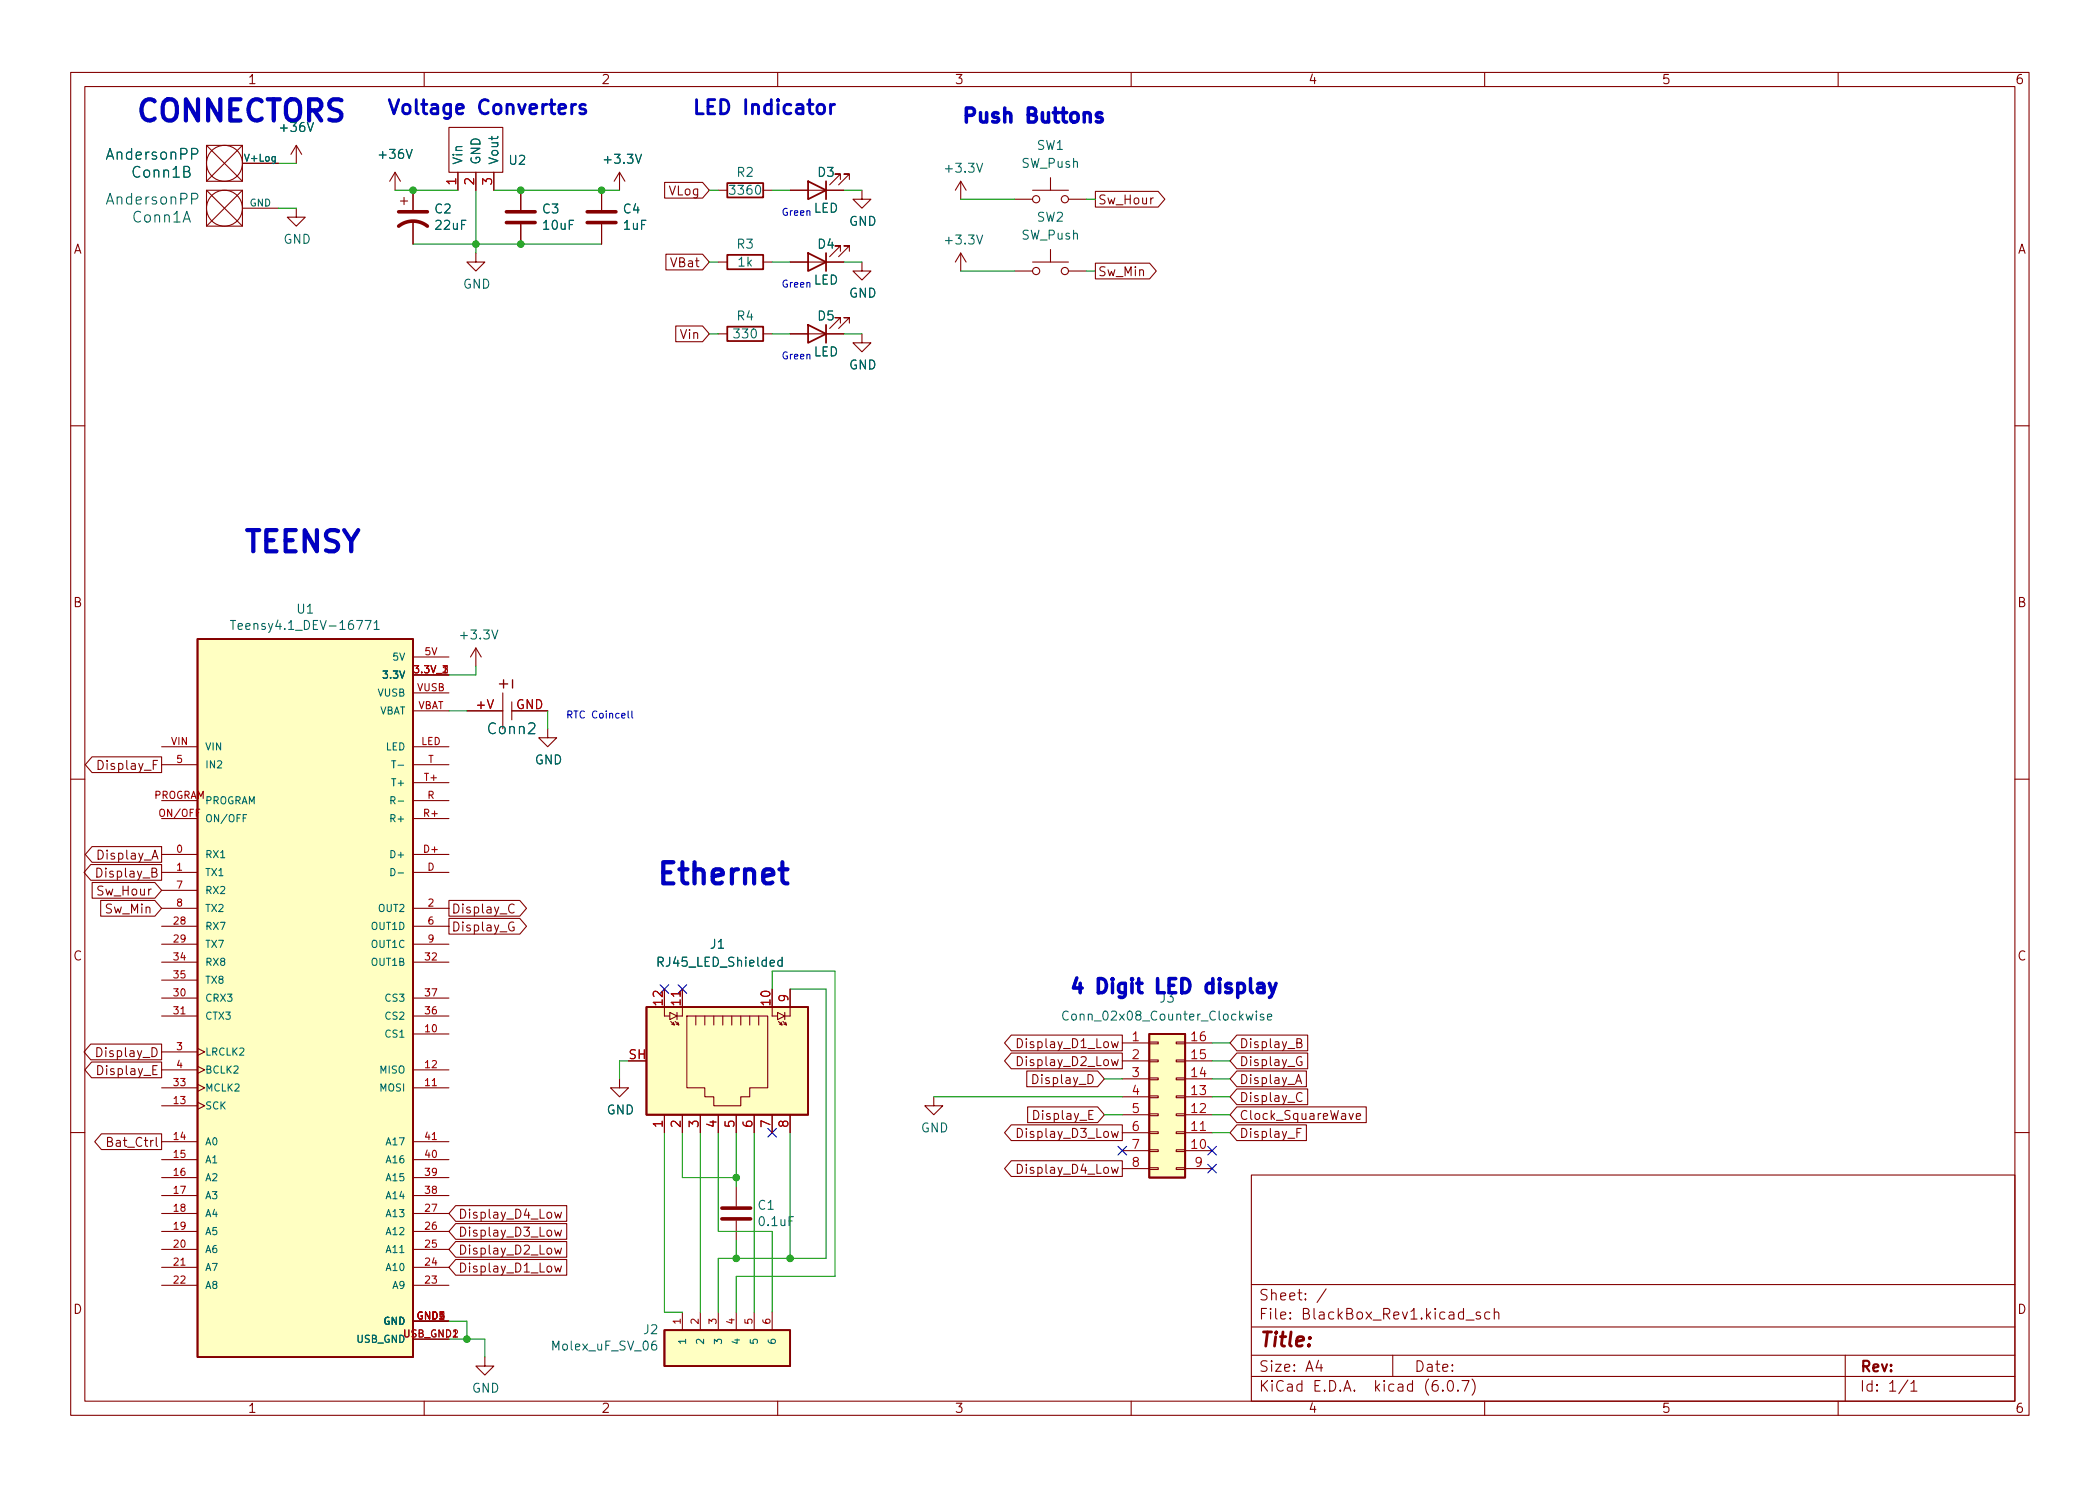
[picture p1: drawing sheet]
<svg xmlns="http://www.w3.org/2000/svg" width="297mm" height="210mm" viewBox="0 0 297 210" stroke-linecap="round" stroke-linejoin="round" font-family="sans-serif">
<g fill="none" stroke="#840000" stroke-width=".15">
<path d="M10 10.2h277v190.1h-277zM12 12.2h273v186.1h-273zM60 10.2v2M63.5 18h7.6v6.4h-7.6zM110 10.2v2M160 10.2v2M210 10.2v2M260 10.2v2M29.2 26.9h5.1v5.1h-5.1zM29.2 20.6h5.1v5h-5.1zM29.2 26.9l5.1 5.1M29.2 20.6l5.1 5"/>
<path d="M34.3 26.9l-5.1 5.1M34.3 29.5h5.1M34.3 20.6l-5.1 5M34.3 23.1h5.1M41.9 29.5v1.2h1.3l-1.3 1.3-1.3-1.3h1.3M41.9 20.6l-.8 1.2M41.9 20.6v2.5M41.9 20.6l.8 1.2M55.9 24.4l-.8 1.2M55.9 24.4v2.5M55.9 24.4l.7 1.2M56.6 28.4h1.1"/>
<path d="M57.1 27.9v1.1M58.4 26.9v2.8M58.4 31.2v3.3M64.8 24.4v2.5M67.3 35.8v1.3h1.3l-1.3 1.2-1.3-1.2h1.3M67.3 24.4v2.5M69.8 24.4v2.5M73.7 26.9v2.8M73.7 31.7v2.8M85.1 26.9v2.8M85.1 31.7v2.8M87.6 24.4l-.7 1.2"/>
<path d="M87.6 24.4v2.5M87.6 24.4l.8 1.2M94 25.8h5.4l.9 1.1-.9 1.1h-5.4zM94.2 36h5.2l.9 1.1-.9 1.1h-5.2zM101.6 26.9h1.3M101.6 37.1h1.3M107.9 26.9h1.3M107.9 37.1h1.3M111.8 26.9h7.6M111.8 37.1h7.6M118.9 35.6v-.8h-.8h.8l-1.6 1.5M118.9 25.4v-.8h-.8h.8l-1.6 1.6"/>
<path d="M120.1 35.6v-.8h-.7h.7l-1.5 1.5M120.1 25.4v-.8h-.7h.7l-1.5 1.6M121.9 26.9v1.3h1.3l-1.3 1.3-1.3-1.3h1.3M121.9 37.1v1.2h1.3l-1.3 1.3-1.3-1.3h1.3M135.9 25.6l-.8 1.3M135.9 25.6v2.6M135.9 35.8v2.5M135.9 25.6l.8 1.3M135.9 35.8l-.8 1.3M135.9 35.8l.8 1.3M143.5 28.2h2.5M143.5 38.3h2.5"/>
<path d="M146 26.9h5.1M146 37.1h5.1M148.6 25.1v1.8M148.6 35.3v1.8M151.1 28.2h2.6M151.1 38.3h2.6M154.9 27.1h8.9l1 1.1-1 1.1h-8.9zM154.9 37.2h7.7l1 1.1-1 1.2h-7.7zM95.6 46.1h3.8l.9 1.1-.9 1.1h-3.8zM101.6 47.2h1.3M107.9 47.2h1.3M111.8 47.2h7.6"/>
<path d="M118.9 45.7v-.7h-.8h.8l-1.6 1.5M120.1 45.7v-.7h-.7h.7l-1.5 1.5M121.9 47.2v1.3h1.3l-1.3 1.3-1.3-1.3h1.3M10 60.2h2M285 60.2h2M58.4 95.5h5.1M58.4 93h5.1M58.4 98h5.1M67.3 91.7v2.5M67.3 91.7l-.8 1.3M67.3 91.7l.8 1.3M71.1 98v5.1"/>
<path d="M72.4 99.3v2.5M10 110.2h2M13 119.8h9.9v2.2h-9.9l-.9-1.1zM13 107.1h9.9v2.2h-9.9l-.9-1.1zM22.9 108.2h5M22.9 105.7h5M22.9 115.8h5M22.9 113.3h5M58.4 100.6h5.1M58.4 108.2h5.1M58.4 105.7h5.1M58.4 115.8h5.1"/>
<path d="M58.4 113.3h5.1M58.4 110.7h5.1M66 100.6h5.1M72.4 100.6h5.1M77.5 103.1v1.3h1.2l-1.2 1.3-1.3-1.3h1.3M285 110.2h2M12.8 122.3h10.1v2.2h-10.1l-.9-1.1zM13 124.9h8.9l1 1.1-1 1.1h-8.9zM14.2 127.4h7.7l1 1.1-1 1.1h-7.7zM22.9 120.9h5M22.9 123.4h5M22.9 128.5h5"/>
<path d="M22.9 131.1h5M22.9 133.6h5M22.9 136.1h5M22.9 138.7h5M22.9 126h5M58.4 120.9h5.1M58.4 123.4h5.1M58.4 128.5h5.1M58.4 131.1h5.1M58.4 133.6h5.1M58.4 136.1h5.1M63.5 129.9h10l1 1.2-1 1.1h-10z"/>
<path d="M63.5 127.4h10l1 1.1-1 1.1h-10zM72.7 130.5a.62 .62 0 0 0-.8 .5 .62 .62 0 0 0 .5 .7l.3-.1v-.4h-.2M72.7 128a.51 .51 0 0 0-.6 0 .51 .51 0 0 0-.2 .6 .48 .48 0 0 0 .3 .5 .48 .48 0 0 0 .5 0M96.5 139.9v3.9h-.7M111.8 139.9v3.9h-.8M12.8 147.7h10.1v2.2h-10.1l-.9-1.1zM13 150.3h9.9v2.2h-9.9l-1-1.1zM22.9 143.8h5M22.9 153.9h5M22.9 151.4h5M22.9 156.5h5M22.9 148.8h5"/>
<path d="M22.9 141.2h5M27.9 156l1.1 .5-1.1 .5M27.9 148.3l1.1 .5-1.1 .5M27.9 153.4l1.1 .5-1.1 .5M27.9 150.9l1.1 .5-1.1 .5M58.4 143.8h5.1M58.4 146.3h5.1M58.4 153.9h5.1M58.4 151.4h5.1M58.4 141.2h5.1M87.6 152.6v1.3h1.3l-1.3 1.3-1.2-1.3h1.2M94 142.5v1.3h.7"/>
<path d="M94 157.7v2.6M94.7 143.3l1.1 .5-1.1 .5zM94.9 144.5l.5 .5-.2-.4M95 144.9l.4 .1M95.5 144.5l.5 .5-.1-.4M95.6 144.9l.4 .1M95.8 143.3v1M96.5 157.7v2.6M97.2 143.8h11.4v10.1h-2.6v1.3h-1.2v1.3h-3.8v-1.3h-1.3v-1.3h-2.5zM98.4 143.8v1.2M99.1 157.7v2.6M99.7 143.8v1.2"/>
<path d="M101 143.8v1.2M101.6 157.7v2.6M102.2 143.8v1.2M103.5 143.8v1.2M104.1 157.7v2.6M104.8 143.8v1.2M106 143.8v1.2M106.7 157.7v2.6M107.3 143.8v1.2M109.2 142.5v1.3h.8M109.2 157.7v2.6M110 143.3l1 .5-1 .5z"/>
<path d="M110.1 144.5l.5 .5-.1-.4M110.2 144.9l.4 .1M110.7 144.5l.6 .5-.2-.4M110.9 144.9l.4 .1M111 143.3v1M111.8 157.7v2.6M132.1 155.2v1.3h1.2l-1.2 1.2-1.3-1.2h1.3M143 159.2h15.7v2.2h-15.7l-.9-1.1zM143 149h15.7v2.2h-15.7l-.9-1.1zM143 146.5h15.7v2.2h-15.7l-.9-1.1zM145.2 151.5h10.1l.9 1.1-.9 1.2h-10.1zM145.4 156.6h9.9l.9 1.1-.9 1.1h-9.9z"/>
<path d="M158.7 147.6h3.9M158.7 157.7h3.9M158.7 155.2h3.9M158.7 152.6h3.9M158.7 150.1h3.9M162.6 157.6h1.2v.3h-1.2zM162.6 155.1h1.2v.2h-1.2zM162.6 152.5h1.2v.3h-1.2zM162.6 150h1.2v.2h-1.2zM162.6 147.4h1.2v.3h-1.2zM166.4 157.6h1.2v.3h-1.2zM166.4 155.1h1.2v.2h-1.2z"/>
<path d="M166.4 152.5h1.2v.3h-1.2zM166.4 150h1.2v.2h-1.2zM166.4 147.4h1.2v.3h-1.2zM167.6 147.6h3.8M167.6 157.7h3.8M167.6 155.2h3.8M167.6 152.6h3.8M167.6 150.1h3.8M174.9 154.1h10.1v2.2h-10.1l-.9-1.1zM174.9 159.2h9.9v2.2h-9.9l-.9-1.1zM174.9 156.6h18.4v2.2h-18.4l-.9-1.1zM174.9 151.5h9.9v2.3h-9.9l-.9-1.2z"/>
<path d="M174.9 149h10.1v2.2h-10.1l-.9-1.1zM174.9 146.5h10.1v2.2h-10.1l-.9-1.1zM183.3 153.3l.4-1.3 .4 1.3M183.4 153h.6M183.4 147.6h.5l.1-.2 .1-.2-.1-.2h-.6v1.2h.5l.3-.2a.33 .33 0 0 0-.3-.4M184 159.7h-.6v1.2M184.1 149.6a.62 .62 0 0 0-.8 .4 .62 .62 0 0 0 .5 .8l.4-.1v-.5h-.3M184.2 154.7a.51 .51 0 0 0-.7 0 .51 .51 0 0 0-.1 .6 .48 .48 0 0 0 .2 .5 .48 .48 0 0 0 .6-.1M191.8 158l.7-.2-.1-.2-.4-.1-.2 .2 .1 .6h.5M10 160.2h2M14.3 160.4h8.6v2.2h-8.6l-.9-1.1zM22.9 161.5h5"/>
<path d="M22.9 164.1h5M22.9 166.6h5M22.9 169.2h5M22.9 171.7h5M22.9 174.2h5M22.9 176.8h5M22.9 179.3h5M58.4 161.5h5.1M58.4 164.1h5.1M58.4 166.6h5.1M58.4 169.2h5.1M58.4 171.7h5.1"/>
<path d="M58.4 174.2h5.1M58.4 176.8h5.1M58.4 179.3h5.1M64.5 170.6h15.7v2.2h-15.7l-1-1.1zM64.5 173.1h15.7v2.2h-15.7l-1-1.1zM64.5 178.2h15.7v2.2h-15.7l-1-1.1zM64.5 175.7h15.7v2.2h-15.7l-1-1.1zM78.5 171.5l.2 .9 .2-.6 .3 .6 .2-.9M78.5 174.1l.2 .8 .2-.6 .3 .6 .2-.8M78.5 179.1l.2 .9 .2-.6 .3 .6 .2-.9M78.5 176.6l.2 .8 .2-.6 .3 .6 .2-.8M104.1 167.9v2.8"/>
<path d="M104.1 172.7v2.8M143 164.2h15.7v2.3h-15.7l-.9-1.2zM158.7 160.3h3.9M158.7 162.8h3.9M158.7 165.3h3.9M162.6 165.2h1.2v.3h-1.2zM162.6 162.7h1.2v.2h-1.2zM162.6 160.1h1.2v.3h-1.2zM166.4 165.2h1.2v.3h-1.2zM166.4 162.7h1.2v.2h-1.2zM166.4 160.1h1.2v.3h-1.2zM167.6 160.3h3.8"/>
<path d="M167.6 162.8h3.8M167.6 165.3h3.8M177 166.3h108v32h-108zM183.4 160.3h.5M285 160.2h2M22.9 181.9h5M58.4 181.9h5.1M58.4 186.9h5.1M58.4 189.5h5.1M60 198.3v2M68.6 192v1.3h1.2l-1.2 1.3-1.3-1.3h1.3M96.5 185.7v2.5"/>
<path d="M99.1 185.7v2.5M101.6 185.7v2.5M104.1 185.7v2.5M106.7 185.7v2.5M109.2 185.7v2.5M110 198.3v2M160 198.3v2M177 194.8h108M177 191.8h108M177 187.8h108M177 181.8h108M186.5 192.5l-.4 1h1"/>
<path d="M186.9 193v1M187.6 182.4l-1.3 1.9M197 191.8v3M204.1 196.7v.1h-.1l.1-.1v.1M204.9 195.4a.36 .36 0 0 1 .6 .2 .77 .77 0 0 1-.4 1.2 1 1 0 0 1-.2-1.4zM206.2 196.7l.1 .1h-.1h-.1l.1-.1v.1M206.8 195.3h1l-.7 1.5M207.4 186.8h1.1M208.2 195.1a1.72 1.72 0 0 1 0 2.3M209.4 185.7l-.4-.1-.2 .2 .1 .3 .5 .1v.1v.3h-.2h-.4M210 198.3v2M210.7 185.7l-.4-.1-.3 .3v.4l.1 .3h.2h.4"/>
<path d="M211.4 185.8a.37 .37 0 0 1 .6 0v.8M211.4 185.1v1.5M260 198.3v2M261 191.8v6.5M269.9 195.3l-1.3 1.9M270.3 195.8l.4-.5v1.5M270.3 196.8h.9"/>
<circle cx="31.7" cy="29.5" r="2.54"/>
<circle cx="31.7" cy="23.1" r="2.54"/>
<circle cx="146.6" cy="38.3" r=".51"/>
<circle cx="146.6" cy="28.2" r=".51"/>
<circle cx="150.6" cy="38.3" r=".51"/>
<circle cx="150.6" cy="28.2" r=".51"/>
</g>
<g fill="none" stroke="#840000" stroke-width=".25">
<path d="M102.9 25.9h5v2h-5zM102.9 36.1h5v2h-5zM114.3 35.8l2.5 1.3-2.5 1.2zM114.3 25.6l2.5 1.3-2.5 1.3zM116.8 25.6v2.6M116.8 35.8v2.5M102.9 46.2h5v2.1h-5zM114.3 46l2.5 1.2-2.5 1.3zM116.8 46v2.5M27.9 90.4h30.5v101.6h-30.5zM91.4 142.5h22.9v15.2h-22.9zM162.6 146.3h5v20.3h-5z"/>
<path d="M94 188.2h17.8v5.1h-17.8z"/>
</g>
<path d="M56.4 32a3.3 3.3 0 0 1 4.1 0M56.4 30h4.1M71.6 31.5h4.1M71.6 30h4.1M83.1 31.5h4M83.1 30h4M102.1 172.5h4.1M102.1 170.9h4.1" fill="none" stroke="#840000" stroke-width=".51"/>
<g fill="#ffffc2" stroke="#ffffc2" stroke-width=".14">
<path d="M91.4 142.5h22.9v15.2h-22.9z"/>
<path d="M94 188.2h17.8v5.1h-17.8z"/>
<path d="M162.6 146.3h5v20.3h-5z"/>
<path d="M27.9 90.4h30.5v101.6h-30.5z"/>
</g>
<g fill="none" stroke="#006464" stroke-width=".15">
<path d="M27.1 28.2h.6a.41 .41 0 0 0 .3-.4 .41 .41 0 0 0-.3-.4h-.6v1.5M27.1 21.8h.6a.41 .41 0 0 0 .3-.4 .41 .41 0 0 0-.3-.4h-.6v1.5M32.6 87.8h.7M33 87.8v1.3M52.9 88.2l.4-.4v1.3M52.9 89.1h.7M34.9 115.3h-.5v1M55.3 113.3l.5-.1 .1-.1-.1-.3-.5-.1v1M55.4 107.6h.6M55.5 113.3l.4 .4M56.3 113.4h.8M55.3 122.9a.51 .51 0 0 1 .6 .5 .51 .51 0 0 1-.6 .5z"/>
<path d="M56.3 123.5h.8M110.6 135.9h-.3l-.3 .2v.4l.1 .2h.5M110.6 135.4v1.3M151.1 143.2a.51 .51 0 0 0-.6 0 .51 .51 0 0 0-.2 .6 .48 .48 0 0 0 .3 .5 .48 .48 0 0 0 .5-.1M178.7 143.5h-.3l-.1 .2v.1l.4 .2v.3h-.4M179.3 143.9l.6-.1-.1-.3h-.3l-.2 .2v.6h.5"/>
</g>
<path d="M155.8 16l-.4-.1-.3 .3 .1 .3 .6 .2 .1 .2-.1 .3-.2 .1-.5-.1M177.9 139.2l.2-.1 .6 .1 .1 .2v1.1M178.8 139.6l-.7 .1a.39 .39 0 0 0-.3 .4 .39 .39 0 0 0 .3 .4l.7-.1M179.6 139.1l.4 1.4M180.5 139.1l-.7 1.8-.2 .2" fill="none" stroke="#0000c2" stroke-width=".5"/>
<path d="M81.4 14.8a.51 .51 0 0 0-.5 .3M82.8 14.9l-.5-.1-.3 .3 .1 .2 .7 .2 .1 .2-.1 .3-.2 .1-.6-.1M117.5 14.8v1.3M118.1 14.8a.51 .51 0 0 0-.6 .3" fill="none" stroke="#0000c2" stroke-width=".4"/>
<path d="M110.2 123h1.2M110.7 122v2.6l.1 .3 .6 .1" fill="none" stroke="#0000c2" stroke-width=".6"/>
<path d="M88.8 100.6v.9l.2 .1M89.4 100.6v.9l.1 .1" fill="none" stroke="#0000c2" stroke-width=".15"/>
<g fill="none" stroke="#009600" stroke-width=".15">
<path d="M39.4 29.5h2.5M39.4 23.1h2.5M55.9 26.9h8.9M58.4 34.5h26.7M67.3 26.9v8.9M69.8 26.9h17.8M100.3 37.1h1.3M100.3 26.9h1.3M109.2 37.1h2.6M109.2 26.9h2.6M119.4 37.1h2.5M119.4 26.9h2.5"/>
<path d="M135.9 28.2h7.6M135.9 38.3h7.6M153.7 28.2h1.2M153.7 38.3h1.2M100.3 47.2h1.3M109.2 47.2h2.6M119.4 47.2h2.5M67.3 94.2v1.3h-3.8M63.5 100.6h2.5M77.5 100.6v2.5M109.2 139.9v-2.5h8.9v43.2h-14v5.1M111.8 139.9h5v38.1h-15.2v7.7"/>
<path d="M88.9 150.1h-1.3v2.5M132.1 155.2h26.6M156.2 157.7h2.5M156.2 152.6h2.5M171.4 155.2h2.6M171.4 157.7h2.6M171.4 150.1h2.6M171.4 147.6h2.6M171.4 152.6h2.6M94 160.3v25.4h2.5M96.5 160.3v6.3h7.6M99.1 160.3v25.4"/>
<path d="M101.6 160.3v13.9h7.6v11.5M104.1 160.3v7.6M104.1 175.5v2.5M106.7 160.3v25.4M111.8 160.3v17.7M171.4 160.3h2.6M63.5 186.9h2.5v2.6M63.5 189.5h5.1v2.5"/>
</g>
<path d="M93.4 139.3l1.2 1.3M94.6 139.3l-1.2 1.3M95.9 139.3l1.2 1.3M97.1 139.3l-1.2 1.3M108.6 159.7l1.2 1.2M109.8 159.7l-1.2 1.2M158.1 162.2l1.3 1.2M159.4 162.2l-1.3 1.2M170.8 164.7l1.3 1.3M170.8 162.2l1.3 1.2M172.1 164.7l-1.3 1.3M172.1 162.2l-1.3 1.2" fill="none" stroke="#000084" stroke-width=".15"/>
<g fill="#009600" stroke="#009600" stroke-width=".15">
<circle cx="104.1" cy="178" r=".46"/>
<circle cx="104.1" cy="166.6" r=".46"/>
<circle cx="111.8" cy="178" r=".46"/>
<circle cx="66" cy="189.5" r=".46"/>
<circle cx="67.3" cy="34.5" r=".46"/>
<circle cx="58.4" cy="26.9" r=".46"/>
<circle cx="85.1" cy="26.9" r=".46"/>
<circle cx="73.7" cy="34.5" r=".46"/>
<circle cx="73.7" cy="26.9" r=".46"/>
</g>
<g font-size="4.2" fill="#0000c2">
<text x="19" y="17.2">CONNECTORS</text>
<text x="34.3" y="78.1">TEENSY</text>
<text x="92.7" y="125.1">Ethernet</text>
</g>
<g font-size="2.8" fill="#0000c2">
<text x="54.6" y="16.2">Voltage Converters</text>
<text x="97.8" y="16.2">LED Indicator</text>
<text x="135.9" y="17.4">Push Buttons</text>
<text x="151.1" y="140.6">4 Digit LED display</text>
</g>
<text font-size="2.8" fill="#840000" x="178" y="190.6">Title:</text>
<g font-size="2.1" fill="#006464">
<text x="15.2" y="22.6">AndersonPP</text>
<text x="15.2" y="29">AndersonPP</text>
<text x="18.8" y="25.1">Conn1B</text>
<text x="18.8" y="31.5">Conn1A</text>
<text x="69.1" y="103.9">Conn2</text>
</g>
<g font-size="2.1" fill="#840000">
<text x="71.9" y="97.4" transform="rotate(-90 71.9 97.4)">+</text>
<text x="73.2" y="97.1" transform="rotate(-90 73.2 97.1)">-</text>
<text x="178" y="184">Sheet: /</text>
<text x="178" y="186.7">File: BlackBox_Rev1.kicad_sch</text>
<text x="178" y="196.9">KiCad E.D.A. kicad (6.0.7)</text>
<text x="178" y="194.1">Size: A4</text>
<text x="200" y="194.1">Date:</text>
<text x="263" y="194.1">Rev:</text>
<text x="263" y="196.9">Id: 1/1</text>
</g>
<g font-size="1.8" fill="#840000">
<text x="35" y="11.9">1</text>
<text x="85" y="11.9">2</text>
<text x="135" y="11.9">3</text>
<text x="185" y="11.9">4</text>
<text x="235" y="11.9">5</text>
<text x="285" y="11.9">6</text>
<text x="94.6" y="27.6">VLog</text>
<text x="155.3" y="28.9">Sw_Hour</text>
<text x="10.3" y="35.9">A</text>
<text x="285.3" y="35.9">A</text>
<text x="95" y="37.8">VBat</text>
<text x="155.3" y="39.1">Sw_Min</text>
<text x="96.3" y="48">Vin</text>
<text x="10.3" y="85.9">B</text>
<text x="285.3" y="85.9">B</text>
<text x="14.2" y="108.9">Display_F</text>
<text x="14" y="124.2">Display_B</text>
<text x="14" y="121.6">Display_A</text>
<text x="13.9" y="126.7">Sw_Hour</text>
<text x="15" y="129.2">Sw_Min</text>
<text x="63.8" y="131.8">Display_G</text>
<text x="63.8" y="129.2">Display_C</text>
<text x="10.3" y="135.9">C</text>
<text x="285.3" y="135.9">C</text>
<text x="14" y="149.6">Display_D</text>
<text x="144.4" y="148.3">Display_D1_Low</text>
<text x="175.3" y="148.3">Display_B</text>
<text x="14.1" y="152.1">Display_E</text>
<text x="144.4" y="150.8">Display_D2_Low</text>
<text x="146.4" y="153.4">Display_D</text>
<text x="175.3" y="155.9">Display_C</text>
<text x="175.3" y="153.4">Display_A</text>
<text x="175.3" y="150.8">Display_G</text>
<text x="144.4" y="161">Display_D3_Low</text>
<text x="146.5" y="158.5">Display_E</text>
<text x="175.3" y="161">Display_F</text>
<text x="175.3" y="158.5">Clock_SquareWave</text>
<text x="15.7" y="162.3">Bat_Ctrl</text>
<text x="144.4" y="166.1">Display_D4_Low</text>
<text x="64.8" y="172.4">Display_D4_Low</text>
<text x="64.8" y="175">Display_D3_Low</text>
<text x="64.8" y="177.5">Display_D2_Low</text>
<text x="10.3" y="185.9">D</text>
<text x="64.8" y="180">Display_D1_Low</text>
<text x="285.3" y="185.9">D</text>
<text x="35" y="199.9">1</text>
<text x="85" y="199.9">2</text>
<text x="135" y="199.9">3</text>
<text x="185" y="199.9">4</text>
<text x="235" y="199.9">5</text>
<text x="285" y="199.9">6</text>
</g>
<g font-size="1.8" fill="#006464">
<text x="39.8" y="18.7">+36V</text>
<text x="53.8" y="22.5">+36V</text>
<text x="65.4" y="23.4" transform="rotate(-90 65.4 23.4)">Vin</text>
<text x="67.9" y="23.4" transform="rotate(-90 67.9 23.4)">GND</text>
<text x="70.5" y="23.4" transform="rotate(-90 70.5 23.4)">Vout</text>
<text x="72.1" y="23.3">U2</text>
<text x="85.7" y="23.2">+3.3V</text>
<text x="144.5" y="23.7">SW_Push</text>
<text x="146.7" y="21.2">SW1</text>
<text x="103.4" y="27.6">3360</text>
<text x="104.3" y="25">R2</text>
<text x="115.7" y="25">D3</text>
<text x="133.9" y="24.4">+3.3V</text>
<text x="40.1" y="34.5">GND</text>
<text x="61.5" y="30.2">C2</text>
<text x="61.7" y="32.5">22uF</text>
<text x="76.8" y="30.2">C3</text>
<text x="76.9" y="32.5">10uF</text>
<text x="88.2" y="30.2">C4</text>
<text x="88.2" y="32.5">1uF</text>
<text x="104.3" y="35.2">R3</text>
<text x="115.1" y="30.1">LED</text>
<text x="115.7" y="35.2">D4</text>
<text x="120.1" y="31.9">GND</text>
<text x="133.9" y="34.6">+3.3V</text>
<text x="144.5" y="33.9">SW_Push</text>
<text x="146.7" y="31.4">SW2</text>
<text x="65.5" y="40.8">GND</text>
<text x="104.4" y="37.7">1k</text>
<text x="115.1" y="40.3">LED</text>
<text x="103.9" y="47.9">330</text>
<text x="104.3" y="45.3">R4</text>
<text x="115.7" y="45.3">D5</text>
<text x="120.1" y="42.1">GND</text>
<text x="115.1" y="50.4">LED</text>
<text x="120.1" y="52.3">GND</text>
<text x="33.8" y="89.1">Teensy4.1_DEV-16771</text>
<text x="42" y="86.8">U1</text>
<text x="65.4" y="90.5">+3.3V</text>
<text x="75.6" y="108.1">GND</text>
<text x="93.3" y="136.8">RJ45_LED_Shielded</text>
<text x="100.5" y="134.2">J1</text>
<text x="164.1" y="141.9">J3</text>
<text x="151.2" y="144.4">Conn_02x08_Counter_Clockwise</text>
<text x="85.8" y="157.7">GND</text>
<text x="130.2" y="160.2">GND</text>
<text x="107.2" y="171.2">C1</text>
<text x="107.5" y="173.5">0.1uF</text>
<text x="78.3" y="191.1">Molex_uF_SV_06</text>
<text x="91.1" y="188.8">J2</text>
<text x="66.7" y="197">GND</text>
</g>
<g font-size="1.8" fill="#a90000">
<text x="64.5" y="26.1" transform="rotate(-90 64.5 26.1)">1</text>
<text x="67.1" y="26.1" transform="rotate(-90 67.1 26.1)">2</text>
<text x="69.6" y="26.1" transform="rotate(-90 69.6 26.1)">3</text>
<text x="67.5" y="100.3">+V</text>
<text x="73" y="100.3">GND</text>
<text x="93.7" y="142.2" transform="rotate(-90 93.7 142.2)">12</text>
<text x="96.3" y="142.2" transform="rotate(-90 96.3 142.2)">11</text>
<text x="109" y="142.2" transform="rotate(-90 109 142.2)">10</text>
<text x="111.5" y="141.7" transform="rotate(-90 111.5 141.7)">9</text>
<text x="88.9" y="149.9">SH</text>
<text x="160.2" y="147.3">1</text>
<text x="160.2" y="149.9">2</text>
<text x="168.6" y="149.9">15</text>
<text x="168.6" y="147.3">16</text>
<text x="160.2" y="152.4">3</text>
<text x="160.2" y="154.9">4</text>
<text x="168.6" y="154.9">13</text>
<text x="168.6" y="152.4">14</text>
<text x="93.7" y="159.5" transform="rotate(-90 93.7 159.5)">1</text>
<text x="96.3" y="159.5" transform="rotate(-90 96.3 159.5)">2</text>
<text x="98.8" y="159.5" transform="rotate(-90 98.8 159.5)">3</text>
<text x="101.3" y="159.5" transform="rotate(-90 101.3 159.5)">4</text>
<text x="103.9" y="159.5" transform="rotate(-90 103.9 159.5)">5</text>
<text x="106.4" y="159.5" transform="rotate(-90 106.4 159.5)">6</text>
<text x="109" y="159.5" transform="rotate(-90 109 159.5)">7</text>
<text x="111.5" y="159.5" transform="rotate(-90 111.5 159.5)">8</text>
<text x="160.2" y="157.5">5</text>
<text x="160.2" y="160">6</text>
<text x="168.6" y="160">11</text>
<text x="168.6" y="157.5">12</text>
<text x="160.2" y="162.6">7</text>
<text x="160.2" y="165.1">8</text>
<text x="168.6" y="162.6">10</text>
<text x="169.1" y="165.1">9</text>
</g>
<g font-size="1.4" fill="#006464">
<text x="34.7" y="22.9">V+Log</text>
<text x="35.3" y="29.2">GND</text>
<text x="55.7" y="93.5">5V</text>
<text x="53.5" y="98.5">VUSB</text>
<text x="53.6" y="101.1">VBAT</text>
<text x="54.5" y="96">3.3V</text>
<text x="29" y="106.2">VIN</text>
<text x="54.6" y="106.2">LED</text>
<text x="29" y="108.7">IN2</text>
<text x="29" y="113.8">PROGRAM</text>
<text x="55.7" y="111.2">T+</text>
<text x="56.1" y="108.7">T-</text>
<text x="29" y="116.3">ON/OFF</text>
<text x="55.6" y="116.3">R+</text>
<text x="29" y="121.4">RX1</text>
<text x="29" y="123.9">TX1</text>
<text x="55.6" y="121.4">D+</text>
<text x="29" y="131.6">RX7</text>
<text x="29" y="126.5">RX2</text>
<text x="29" y="129">TX2</text>
<text x="52.6" y="131.6">OUT1D</text>
<text x="53.6" y="129">OUT2</text>
<text x="29" y="134.1">TX7</text>
<text x="29" y="136.6">RX8</text>
<text x="52.6" y="136.6">OUT1B</text>
<text x="52.6" y="134.1">OUT1C</text>
<text x="29" y="141.7">CRX3</text>
<text x="29" y="139.2">TX8</text>
<text x="54.7" y="141.7">CS3</text>
<text x="29" y="149.3">LRCLK2</text>
<text x="29" y="144.3">CTX3</text>
<text x="54.7" y="146.8">CS1</text>
<text x="54.7" y="144.3">CS2</text>
<text x="29" y="154.4">MCLK2</text>
<text x="29" y="151.9">BCLK2</text>
<text x="53.8" y="154.4">MOSI</text>
<text x="53.8" y="151.9">MISO</text>
<text x="29" y="157">SCK</text>
<text x="29" y="162">A0</text>
<text x="29" y="164.6">A1</text>
<text x="29" y="167.1">A2</text>
<text x="54.8" y="167.1">A15</text>
<text x="54.8" y="164.6">A16</text>
<text x="54.8" y="162">A17</text>
<text x="29" y="169.7">A3</text>
<text x="29" y="172.2">A4</text>
<text x="54.8" y="172.2">A13</text>
<text x="54.8" y="169.7">A14</text>
<text x="29" y="174.7">A5</text>
<text x="29" y="177.3">A6</text>
<text x="29" y="179.8">A7</text>
<text x="54.8" y="179.8">A10</text>
<text x="54.8" y="177.3">A11</text>
<text x="54.8" y="174.7">A12</text>
<text x="29" y="182.4">A8</text>
<text x="55.6" y="182.4">A9</text>
<text x="50.5" y="190">USB_GND</text>
<text x="54.3" y="187.4">GND</text>
<text x="97" y="190" transform="rotate(-90 97 190)">1</text>
<text x="99.6" y="190" transform="rotate(-90 99.6 190)">2</text>
<text x="102.1" y="190" transform="rotate(-90 102.1 190)">3</text>
<text x="104.6" y="190" transform="rotate(-90 104.6 190)">4</text>
<text x="107.2" y="190" transform="rotate(-90 107.2 190)">5</text>
<text x="109.7" y="190" transform="rotate(-90 109.7 190)">6</text>
</g>
<g font-size="1.4" fill="#0000c2">
<text x="110.5" y="30.5">Green</text>
<text x="110.5" y="40.7">Green</text>
<text x="110.5" y="50.8">Green</text>
<text x="80" y="101.6">RTC Coincell</text>
</g>
<g font-size="1.4" fill="#a90000">
<text x="58.7" y="95.2">3.3V_1</text>
<text x="60.1" y="92.7">5V</text>
<text x="62.4" y="95.2">2</text>
<text x="59" y="97.8">VUSB</text>
<text x="59" y="100.3">VBAT</text>
<text x="24.2" y="105.4">VIN</text>
<text x="25" y="107.9">5</text>
<text x="59.5" y="105.4">LED</text>
<text x="60.5" y="107.9">T</text>
<text x="21.7" y="113">PROGRAM</text>
<text x="60.1" y="110.5">T+</text>
<text x="60.4" y="113">R</text>
<text x="22.7" y="115.6">ON/OFF</text>
<text x="60" y="115.6">R+</text>
<text x="25" y="120.6">0</text>
<text x="25" y="123.2">1</text>
<text x="25" y="125.7">7</text>
<text x="60" y="120.6">D+</text>
<text x="60.4" y="123.2">D</text>
<text x="24.6" y="130.8">28</text>
<text x="25" y="128.3">8</text>
<text x="60.6" y="128.3">2</text>
<text x="60.6" y="130.8">6</text>
<text x="24.6" y="133.3">29</text>
<text x="24.6" y="135.9">34</text>
<text x="60.2" y="135.9">32</text>
<text x="60.6" y="133.3">9</text>
<text x="24.6" y="141">30</text>
<text x="24.6" y="143.5">31</text>
<text x="24.6" y="138.4">35</text>
<text x="60.2" y="143.5">36</text>
<text x="60.2" y="141">37</text>
<text x="25" y="148.6">3</text>
<text x="60.2" y="146">10</text>
<text x="24.6" y="153.7">33</text>
<text x="25" y="151.1">4</text>
<text x="60.2" y="153.7">11</text>
<text x="60.2" y="151.1">12</text>
<text x="24.6" y="156.2">13</text>
<text x="24.6" y="161.3">14</text>
<text x="60.2" y="161.3">41</text>
<text x="24.6" y="163.8">15</text>
<text x="24.6" y="166.4">16</text>
<text x="60.2" y="166.4">39</text>
<text x="60.2" y="163.8">40</text>
<text x="24.6" y="168.9">17</text>
<text x="24.6" y="171.4">18</text>
<text x="24.6" y="174">19</text>
<text x="60.2" y="174">26</text>
<text x="60.2" y="171.4">27</text>
<text x="60.2" y="168.9">38</text>
<text x="24.6" y="176.5">20</text>
<text x="24.6" y="179.1">21</text>
<text x="60.2" y="179.1">24</text>
<text x="60.2" y="176.5">25</text>
<text x="24.6" y="181.6">22</text>
<text x="60.2" y="181.6">23</text>
<text x="57.1" y="189.2">USB_GND1</text>
<text x="59" y="186.7">GND1</text>
<text x="62.1" y="186.7">2</text>
<text x="96.3" y="187.3" transform="rotate(-90 96.3 187.3)">1</text>
<text x="98.8" y="187.3" transform="rotate(-90 98.8 187.3)">2</text>
<text x="101.3" y="187.3" transform="rotate(-90 101.3 187.3)">3</text>
<text x="103.9" y="187.3" transform="rotate(-90 103.9 187.3)">4</text>
<text x="106.4" y="187.3" transform="rotate(-90 106.4 187.3)">5</text>
<text x="109" y="187.3" transform="rotate(-90 109 187.3)">6</text>
</g>
</svg>
